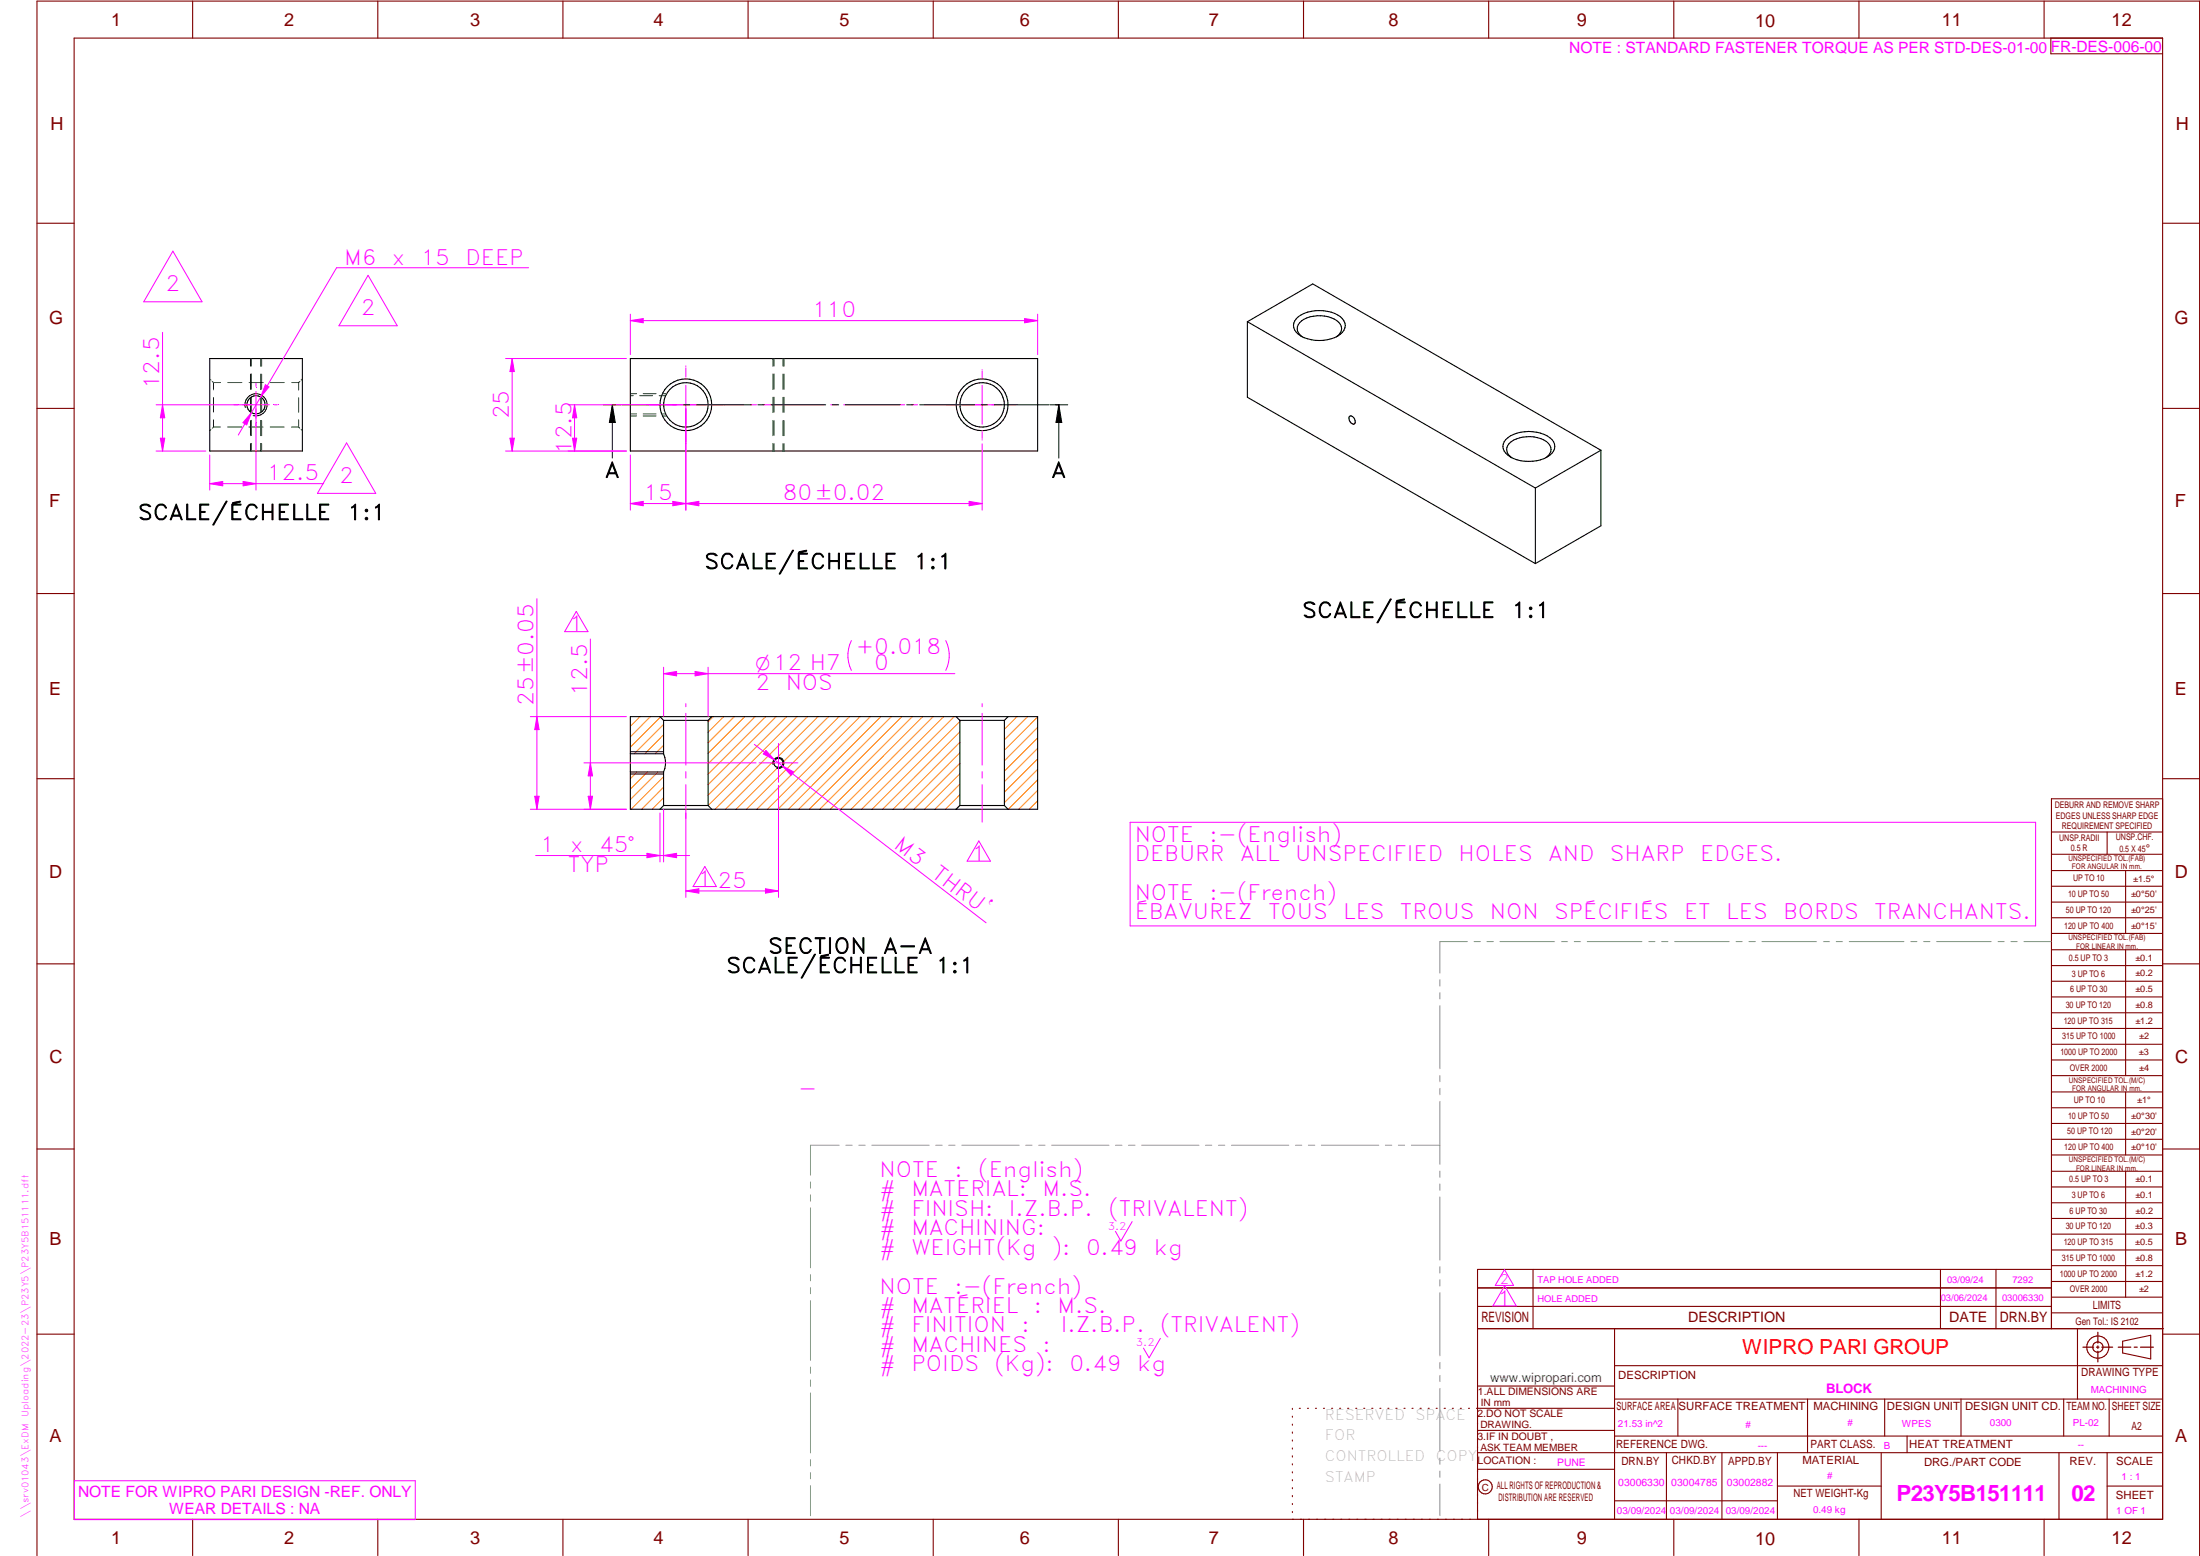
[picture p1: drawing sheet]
<svg xmlns="http://www.w3.org/2000/svg" width="594mm" height="420mm" viewBox="0 0 594 420" stroke-linecap="round" stroke-linejoin="round" font-family="sans-serif">
<g fill="none" stroke="#800000" stroke-width=".3">
<path d="M20 10.3h564v400h-564zM52 .3v10M102 .3v10M152 .3v10M202 .3v10M252 .3v10M302 .3v10M352 .3v10M402 .3v10M452 .3v10M502 .3v10M552 .3v10"/>
<path d="M553.8 10.3v4.2h30.2M10 60.3h10M584 60.3h10M10 110.3h10M584 110.3h10M10 160.3h10M584 160.3h10M10 210.3h10M584 215.7h-30v143.1M584 210.3h10M554 224.7h30M554 230.7h30"/>
<path d="M554 235.1h30M554 239.3h30M569 224.7v6M574 235.1v17M554 243.6h30M554 247.8h30M554 252.1h30M554 256.5h30M574 256.5v33.9M10 260.3h10M554 260.7h30M554 265h30"/>
<path d="M554 269.2h30M554 273.5h30M554 277.7h30M584 260.3h10M554 282h30M554 286.2h30M554 290.4h30M554 294.9h30M554 299.1h30M574 294.9v17M10 310.3h10M554 303.4h30"/>
<path d="M554 307.6h30M554 311.9h30M554 316.3h30M574 316.3v34M584 310.3h10M554 320.5h30M554 324.8h30M554 329h30M554 333.2h30M554 337.5h30M399 358.8h185.2M399 352.8h155"/>
<path d="M399 347.8h155M414 342.8v16M436 358.8v51.5M524 342.8v16M539 342.8v16M554 341.8h30M554 346h30M554 350.3h30M554 354.5h30M554 342.8h-155v67.5M561 358.8v19M10 360.3h10"/>
<path d="M399 374.3h37M436 377.8h148M453.1 377.8v10M488.1 377.8v14.5M508.9 377.8v10M529.5 377.8v10M557.3 377.8v10M569.5 377.8v10M573.2 362.2l7.6-1.6v6.3l-7.6-1.6zM584 368.8h-148M584 360.3h10M349 380.3v.3"/>
<path d="M349 382.4v.3M349 384.6v.3M349 386.7v.3M349 388.8v.3M349 391v.3M349 393.1v.3M349 395.3v.3M349 397.4v.3M349 399.5v.3M350.9 380.3h.2M353.1 380.3h.2M355.2 380.3h.3"/>
<path d="M357.4 380.3h.3M359.6 380.3h.3M361.7 380.3h.3M363.9 380.3h.3M366.1 380.3h.3M368.3 380.3h.2M370.4 380.3h.3M372.6 380.3h.3M374.8 380.3h.3M376.9 380.3h.4M379.1 380.3h.3M381.3 380.3h.3"/>
<path d="M383.4 380.3h.4M385.6 380.3h.3M387.8 380.3h.3M390 380.3h.3M392.2 380.3h.3M394.3 380.3h.3M396.5 380.3h.3M398.7 380.3h37.3M399 396.7h37M399 392.3h185M399 386.2h37M436 387.8h148"/>
<path d="M450 392.3v18M465 392.3v18M480 392.3v18M508 392.3v18M515 387.8v4.5M556 392.3v18M569 392.3v18M52 410.3v9.7M102 410.3v9.7M152 410.3v9.7M202 410.3v9.7M252 410.3v9.7"/>
<path d="M302 410.3v9.7M349 401.7v.3M349 403.8v.4M349 406v.3M349 408.1v.3M352 410.3v9.7M402 410.3v9.7M436 405.3h44M452 410.3v9.7M480 401.3h28M502 410.3v9.7M552 410.3v9.7"/>
<path d="M569 401.3h15M10 420v-419.7h584v419.7"/>
<circle cx="566.5" cy="363.7" r="1.39"/>
<circle cx="566.5" cy="363.8" r="3"/>
<circle cx="401.1" cy="401.5" r="1.9"/>
</g>
<g fill="none" stroke="#f0f" stroke-width=".27">
<path d="M185.2 98.8v.2M185.2 99.3v2.5M265.2 99.8v.1M174.7 109.3h.2M175.2 109.3h2.6M178.1 109.3h.1M180 109.3h10.5M185.2 104.1v10.5M185.2 102.2v.1M185.2 116.3v.1M185.2 116.8v2.5M185.2 119.6v.2"/>
<path d="M192.2 109.3h.1M192.7 109.3h2.5M195.5 109.3h.2M260 109.3h10.5M265.2 100.2v1.8M265.2 102.2v.1M265.2 104.1v10.5M272.2 109.3h.1M272.5 109.3h1.8M274.6 109.3h.1M305.2 222h244.5v28h-244.5zM305.7 329.9l-3 5.2-1.5-2.6"/>
<path d="M313.3 361.4l-3 5.2-1.5-2.6M20.1 399.8h92v10.5h-92z"/>
</g>
<g fill="none" stroke="#949494" stroke-width=".27">
<path d="M396.2 254.3h-7.4v8.5M398.1 254.3h1.6M401.5 254.3h1.8M405 254.3h14.8M421.6 254.3h1.7M425.1 254.3h1.7M428.6 254.3h14.8M445.2 254.3h1.7M448.7 254.3h1.7M452.2 254.3h14.8M468.8 254.3h1.7M472.3 254.3h1.7"/>
<path d="M475.8 254.3h14.8M492.4 254.3h1.7M495.8 254.3h1.8M499.4 254.3h14.7M516 254.3h1.6M519.4 254.3h1.8M522.9 254.3h14.8M539.5 254.3h1.7M543 254.3h1.7M546.5 254.3h7.4M388.8 264.5v1.8M388.8 268.1v1.6"/>
<path d="M388.8 271.6v17M388.8 290.4v1.7M388.8 293.9v1.7M388.8 297.4v17M218.9 319.2v1.6M226.6 309.2h-7.7v8.1M228.4 309.2h1.7M231.9 309.2h1.7M235.4 309.2h15.5M252.7 309.2h1.7M256.2 309.2h1.7M259.7 309.2h15.5"/>
<path d="M277 309.2h1.7M280.5 309.2h1.7M284 309.2h15.5M301.2 309.2h1.8M304.8 309.2h1.7M308.3 309.2h15.5M325.5 309.2h1.7M329.1 309.2h1.6M332.6 309.2h15.4M349.8 309.2h1.7M353.3 309.2h1.7M356.8 309.2h15.5"/>
<path d="M374.1 309.2h1.7M377.6 309.2h1.7M381.1 309.2h7.7M388.8 316.2v1.7M388.8 319.7v1.7M218.9 322.6v1.8M218.9 326.1v16.2M388.8 323.2v17.1M218.9 344.1v1.8M218.9 347.6v1.7M218.9 351.2v16.1M388.8 342.1v1.6"/>
<path d="M388.8 345.6v1.7M388.8 349v17.1M218.9 369.1v1.7M218.9 372.6v1.8M218.9 376.1v16.2M388.8 367.9v1.7M388.8 371.4v1.7M388.8 374.9v17M218.9 394.1v1.8M218.9 397.6v1.7M388.8 393.7v1.7M388.8 397.2v1.7"/>
<path d="M218.9 401.2v8.1M388.8 400.7v8.6"/>
</g>
<path d="M566.5 359.7v3M562.5 363.8h2.9M566.1 363.8h.7M566.5 363.4v.7M566.5 364.9v2.8M567.6 363.8h2.9M572 363.8h3.4M576.3 363.8h.8M578 363.8h3.5" fill="none" stroke="#800000" stroke-width=".34"/>
<g fill="none" stroke="#000" stroke-width=".3">
<path d="M170.2 96.8h110v25h-110z"/>
<circle cx="185.2" cy="109.3" r="7"/>
<circle cx="185.2" cy="109.3" r="6"/>
<circle cx="265.2" cy="109.3" r="7"/>
<circle cx="265.2" cy="109.3" r="6"/>
</g>
<g fill="none" stroke="#008000" stroke-width=".27">
<path d="M208.7 96.8v2.1M209 96.8v2M211.4 96.8v2.1M211.7 96.8v2.1M170.2 111.8h1.7M170.2 106.8h.8M170.2 106.3h1.7M170.2 112.3h1.7M172.8 106.8h3.4M173.7 111.8h3.5M173.7 106.3h3.5M173.7 112.3h3.5"/>
<path d="M178 106.8h1.7M178.9 111.8h.8M178.9 106.3h1.1M178.9 112.3h1.1M208.7 101v4.2M208.7 107.3v4.1M208.7 113.5v4.1M208.7 119.8v2M209 101v4.1M209 107.2v4.1M209 113.5v4.1M209 119.7v2.1"/>
<path d="M211.4 101v4.2M211.4 107.3v4.1M211.4 113.5v4.1M211.4 119.8v2M211.7 101v4.2M211.7 107.3v4.1M211.7 113.5v4.1M211.7 119.8v2"/>
</g>
<g fill="none" stroke="#f0f" stroke-width=".27">
<path d="M181.7 109.3h.8M184.3 109.3h16.5M185.2 110.4v27.4M202.6 109.3h1.7M206.1 109.3h16.4M224.3 109.3h1.8M227.8 109.3h16.5M246.1 109.3h1.7M249.6 109.3h16.4M265.2 116.3v.1M265.2 116.7v1.7M265.2 118.7v.1"/>
<path d="M267.8 109.3h.9M170.2 136l3.5-.6v1.2zM170.2 122.9v14.9M185.2 190v.8M185.2 192.6v14M265.2 190v.8M265.2 192.6v14M185.2 208.4v1.7M185.2 211.9v9.1M205 206h10.5M210.2 200.7v10.5M265.2 208.4v1.7"/>
<path d="M265.2 211.9v10.1"/>
</g>
<g fill="none" stroke="#000" stroke-width=".3">
<path d="M336.8 86.9v20.4l77.8 44.9M336.8 86.9l17.7-10.2 77.8 44.9M336.8 86.9l77.8 44.9M350.6 85.5a10.6 10.6 0 0 1 11.3 0 2.75 2.75 0 0 1 0 4.8 10.1 10.1 0 0 1-11.9-.6 2.74 2.74 0 0 1 .6-4.2zM351.7 91a2.57 2.57 0 0 1-1.4-2.5 2.57 2.57 0 0 1 1.8-2.3 8.9 8.9 0 0 1 9.4 .8 2.38 2.38 0 0 1-.7 4M364.4 112.4a1.25 1.25 0 0 1 1.6 1.6l-.3 .5a1.46 1.46 0 0 1-1.3-2.1zM406.6 118.7a10 10 0 0 1 10.4-1.4 3.6 3.6 0 0 1 2.8 3.9 6.5 6.5 0 0 1-5.9 3.3 8.4 8.4 0 0 1-7.7-2.7 2.55 2.55 0 0 1 .4-3.1zM408.3 123.6a2.56 2.56 0 0 1-1.4-2.5 2.56 2.56 0 0 1 1.8-2.2 8.8 8.8 0 0 1 9.4 .8 2.38 2.38 0 0 1-.7 3.9M414.6 131.8v20.4M432.3 121.6l-17.7 10.2M432.3 121.6v20.4l-17.7 10.2M170.2 193.5h110v25h-110z"/>
<path d="M178.2 193.5l1 1M179.2 194.5h12M179.2 194.5v9M191.2 194.5v23M192.2 193.5l-1 1M258.2 193.5l1 1M259.2 194.5h12M259.2 194.5v23M271.2 194.5v23M272.2 193.5l-1 1M170.2 203.5h9M170.2 208.4h9"/>
<path d="M179.2 217.5h12M179.2 203.5a6 6 0 0 1 0 4.9M179.2 217.5l-1 1M179.2 208.4v9.1M191.2 217.5l1 1M259.2 217.5h12M259.2 217.5l-1 1M271.2 217.5l1 1"/>
<circle cx="210.2" cy="206" r="1.23"/>
</g>
<g fill="none" stroke="#000" stroke-width=".27">
<path d="M162.9 109.3h4.9M165.3 109.3l.9 4.8h-1.7zM165.3 109.3v14.4M168 109.3h14.8M184.6 109.3h1.7M188.1 109.3h14.8M204.7 109.3h1.7M208.2 109.3h14.8M224.8 109.3h1.7M228.3 109.3h14.8M244.8 109.3h1.8M248.4 109.3h14.8"/>
<path d="M265 109.3h1.7M268.5 109.3h14.7M283.5 109.3h4.8M285.9 109.3l.8 4.8h-1.5zM285.9 109.3v14.4M170.2 203h9M170.2 209h9M208.7 206.4a1.52 1.52 0 0 1 1.4-1.9 1.52 1.52 0 0 1 1.6 1.6 1.52 1.52 0 0 1-1.9 1.4"/>
</g>
<path d="M165.3 109.3l.9 4.8h-1.7zM285.9 109.3l.8 4.8h-1.5z" fill="#000"/>
<g fill="none" stroke="#ff8000" stroke-width=".27">
<path d="M172.8 193.5l-2.6 2.6M175.6 193.5l-5.4 5.5M178.3 193.6l-8.1 8.2M179.2 195.6l-7.9 7.9M179.2 198.4l-5.1 5.1M192.6 193.5l-1.4 1.4M195.4 193.5l-4.2 4.2M198.3 193.5l-7.1 7.1M201.1 193.5l-9.9 9.9M203.9 193.5l-12.7 12.7M206.7 193.5l-15.5 15.5M209.6 193.5l-18.4 18.4"/>
<path d="M212.4 193.5l-21.2 21.2M215.3 193.5l-24.1 24M218.1 193.5l-25 25M220.9 193.5l-25 25M223.7 193.5l-12.3 12.3M226.6 193.5l-25.1 25M229.4 193.5l-25 25M232.2 193.5l-25 25M235 193.5l-24.9 25M237.9 193.5l-25 25M240.7 193.5l-25 25M243.5 193.5l-25 25"/>
<path d="M246.4 193.5l-25 25M249.2 193.5l-25 25M252 193.5l-25 25M254.8 193.5l-25 25M257.7 193.5l-25 25M259.2 197.6l-20.9 20.9M259.2 194.8l-23.7 23.7M274.7 193.5l-3.5 3.4M277.5 193.5l-6.3 6.3M280.2 193.6l-9 9M280.2 196.4l-9 9M280.2 199.3l-9 8.9"/>
<path d="M172 208.4l-1.8 1.9M174.8 208.4l-4.6 4.7M177.7 208.4l-7.5 7.5M179.2 215.4l-3.1 3.1M179.2 209.8l-8.8 8.7M179.2 212.6l-5.9 5.9M179.2 201.3l-2.3 2.2M210.1 207.2l-11.4 11.3M259.2 217.4l-1.1 1.1M259.2 214.6l-3.9 3.9M259.2 211.8l-6.7 6.7M259.2 209l-9.6 9.5"/>
<path d="M259.2 206.1l-12.4 12.4M259.2 203.3l-15.2 15.2M259.2 200.4l-18 18.1M280.2 216.2l-2.3 2.3M280.2 213.4l-5.1 5.1M280.2 202.1l-9 9M280.2 204.9l-9 9M280.2 207.7l-9 9M280.2 210.6l-7.9 7.9"/>
</g>
<path d="M170.2 136l3.5-.6v1.2z" fill="#f0f"/>
<path d="M181.7 135.4l3.5 .6-3.5 .6z" fill="none" stroke="#f0f" stroke-width=".27"/>
<path d="M181.7 135.4l3.5 .6-3.5 .6z" fill="#f0f"/>
<path d="M185.2 110.4v27.4M265.2 119.8v18M170.2 136h15M185.2 136l3.5-.6v1.2z" fill="none" stroke="#f0f" stroke-width=".27"/>
<path d="M185.2 136l3.5-.6v1.2z" fill="#f0f"/>
<path d="M261.7 135.4l3.5 .6-3.5 .6z" fill="none" stroke="#f0f" stroke-width=".27"/>
<path d="M261.7 135.4l3.5 .6-3.5 .6z" fill="#f0f"/>
<path d="M153.4 109.3h30.7M154.6 118.3h1.1l-.6 3.5zM153.4 121.8h15.8M185.2 136h80" fill="none" stroke="#f0f" stroke-width=".27"/>
<path d="M154.6 118.3h1.1l-.6 3.5z" fill="#f0f"/>
<path d="M155.1 109.3l.6 3.5h-1.1z" fill="none" stroke="#f0f" stroke-width=".27"/>
<path d="M155.1 109.3l.6 3.5h-1.1z" fill="#f0f"/>
<path d="M136.5 96.8h32.7M137.7 118.3h1.2l-.6 3.5zM155.1 109.3v12.5M136.5 121.8h32.7" fill="none" stroke="#f0f" stroke-width=".27"/>
<path d="M137.7 118.3h1.2l-.6 3.5z" fill="#f0f"/>
<path d="M138.3 96.8l.6 3.5h-1.2z" fill="none" stroke="#f0f" stroke-width=".27"/>
<path d="M138.3 96.8l.6 3.5h-1.2z" fill="#f0f"/>
<path d="M138.3 96.8v25M143.2 193.5h26M143.2 218.5h26M144.4 215h1.2l-.6 3.5z" fill="none" stroke="#f0f" stroke-width=".27"/>
<path d="M144.4 215h1.2l-.6 3.5z" fill="#f0f"/>
<path d="M145 193.5l.6 3.5h-1.2z" fill="none" stroke="#f0f" stroke-width=".27"/>
<path d="M145 193.5l.6 3.5h-1.2z" fill="#f0f"/>
<path d="M145 161.7v56.8M229.9 173a9 9 0 0 0 0 8M255.4 173a9 9 0 0 1 0 8M179.2 180.2v13.3M179.2 181.9l3.5-.6v1.2zM191.2 180.2v13.3" fill="none" stroke="#f0f" stroke-width=".27"/>
<path d="M179.2 181.9l3.5-.6v1.2z" fill="#f0f"/>
<path d="M187.7 181.3l3.5 .6-3.5 .6z" fill="none" stroke="#f0f" stroke-width=".27"/>
<path d="M187.7 181.3l3.5 .6-3.5 .6z" fill="#f0f"/>
<path d="M179.2 181.9h78.6M178.2 219.5v13.2M179.2 218.6v14.1M179.2 231l3.5-.6v1.2z" fill="none" stroke="#f0f" stroke-width=".27"/>
<path d="M179.2 231l3.5-.6v1.2z" fill="#f0f"/>
<path d="M174.7 230.4l3.5 .6-3.5 .6z" fill="none" stroke="#f0f" stroke-width=".27"/>
<path d="M174.7 230.4l3.5 .6-3.5 .6z" fill="#f0f"/>
<path d="M170.2 86.6l3.5-.6v1.2zM170.2 84.8v11M280.2 84.8v11M144.6 231h41.6" fill="none" stroke="#f0f" stroke-width=".27"/>
<path d="M170.2 86.6l3.5-.6v1.2z" fill="#f0f"/>
<path d="M276.7 86l3.5 .6-3.5 .6z" fill="none" stroke="#f0f" stroke-width=".27"/>
<path d="M276.7 86l3.5 .6-3.5 .6z" fill="#f0f"/>
<path d="M170.2 86.6h110M157.7 218.5h11.5M157.7 206h46.5M158.8 215h1.2l-.6 3.5z" fill="none" stroke="#f0f" stroke-width=".27"/>
<path d="M158.8 215h1.2l-.6 3.5z" fill="#f0f"/>
<path d="M159.4 206l.6 3.5h-1.2z" fill="none" stroke="#f0f" stroke-width=".27"/>
<path d="M159.4 206l.6 3.5h-1.2z" fill="#f0f"/>
<path d="M159.4 172.6v45.9M185.2 219.5v22.8M210.2 212v30.3M185.2 240.6l3.5-.6v1.2z" fill="none" stroke="#f0f" stroke-width=".27"/>
<path d="M185.2 240.6l3.5-.6v1.2z" fill="#f0f"/>
<path d="M206.7 240l3.5 .6-3.5 .6z" fill="none" stroke="#f0f" stroke-width=".27"/>
<path d="M206.7 240l3.5 .6-3.5 .6z" fill="#f0f"/>
<path d="M203.7 201l62.6 48.2M206.8 202.6l2.4 2.7-3.1-1.7zM185.2 240.6h25" fill="none" stroke="#f0f" stroke-width=".27"/>
<path d="M206.8 202.6l2.4 2.7-3.1-1.7z" fill="#f0f"/>
<path d="M211.2 206.8l3.1 1.6-.7 .9z" fill="none" stroke="#f0f" stroke-width=".27"/>
<path d="M211.2 206.8l3.1 1.6-.7 .9z" fill="#f0f"/>
<path d="M65.5 109.3h7.2M69.1 105.7v7.2M155.6 165.1l3.2 5.5h-6.3zM190.3 234l3.2 5.4h-6.4zM264.3 227.1l3.2 5.4h-6.4zM406.3 347.2l3.1 5.4h-6.3z" fill="none" stroke="#f0f" stroke-width=".27"/>
<g fill="none" stroke="#000" stroke-width=".3">
<path d="M56.6 96.8h25.1v25h-25.1z"/>
<circle cx="69.1" cy="109.3" r="2.45"/>
</g>
<g fill="none" stroke="#008000" stroke-width=".27">
<path d="M67.6 96.8v2.1M67.9 96.8v2M70.4 96.8v2.1M70.6 96.8v2.1M56.6 102.3l.4 .4M56.9 116l-.3 .3M57.3 103l.4 .3M57.7 103.3v2M57.7 107.3v4M57.7 113.3v2M57.7 115.3h1.8M57.7 115.3l-.4 .4"/>
<path d="M57.7 103.3h1.9M61.5 115.3h3.8M61.5 103.3h3.8M67.2 115.3h3.8M67.3 103.3h3.8M67.6 101v4.2M67.6 107.3v4.1M67.6 113.5v4.1M67.6 119.8v2M67.9 101v4.1M67.9 107.2v4.1M67.9 113.5v4.1"/>
<path d="M67.9 119.7v2.1M70.4 101v4.2M70.4 107.3v4.1M70.4 113.5v4.1M70.4 119.8v2M70.6 101v4.2M70.6 107.3v4.1M70.6 113.5v4.1M70.6 119.8v2M73 115.3h3.7M73 103.3h3.8M78.7 115.3h1.9"/>
<path d="M78.8 103.3h1.8M80.6 103.3v2M80.6 107.4v3.9M80.6 113.4v1.9M80.6 115.3l.3 .3M81 103l-.4 .3M81.3 116l.4 .3M81.7 102.3l-.4 .3"/>
</g>
<path d="M66.2 110.1a3 3 0 0 1 2.7-3.8 3 3 0 0 1 3.2 3.3 3 3 0 0 1-3.7 2.6" fill="none" stroke="#000" stroke-width=".27"/>
<path d="M74.1 109.3h.8" fill="none" stroke="#f0f" stroke-width=".27"/>
<path d="M69.1 103.3v.1M69.1 103.5v.9" fill="none" stroke="#f0f" stroke-width=".27"/>
<path d="M63.2 109.3h.1M63.4 109.3h.8" fill="none" stroke="#f0f" stroke-width=".27"/>
<path d="M69.1 114.3v.8" fill="none" stroke="#f0f" stroke-width=".27"/>
<path d="M142.7 72.3h-51.8l-26.6 45.2M67.9 111.4l-1.3 3.3-1-.6z" fill="none" stroke="#f0f" stroke-width=".27"/>
<path d="M67.9 111.4l-1.3 3.3-1-.6z" fill="#f0f"/>
<path d="M71.7 103.9l.9 .6-2.2 2.7z" fill="none" stroke="#f0f" stroke-width=".27"/>
<path d="M71.7 103.9l.9 .6-2.2 2.7z" fill="#f0f"/>
<path d="M42.2 109.3h25.9M43.9 109.3l.6 3.5h-1.2zM42.2 121.8h13.4" fill="none" stroke="#f0f" stroke-width=".27"/>
<path d="M43.9 109.3l.6 3.5h-1.2z" fill="#f0f"/>
<path d="M43.3 118.3h1.2l-.6 3.5z" fill="none" stroke="#f0f" stroke-width=".27"/>
<path d="M43.3 118.3h1.2l-.6 3.5z" fill="#f0f"/>
<path d="M43.9 89.7v32.1M69.1 110.4v21.9M56.6 122.9v9.4M56.6 130.6l3.5-.6v1.2z" fill="none" stroke="#f0f" stroke-width=".27"/>
<path d="M56.6 130.6l3.5-.6v1.2z" fill="#f0f"/>
<path d="M65.7 130l3.4 .6-3.4 .6z" fill="none" stroke="#f0f" stroke-width=".27"/>
<path d="M65.7 130l3.4 .6-3.4 .6z" fill="#f0f"/>
<path d="M46.7 67.8l7.9 13.7h-15.8zM99.4 74.3l7.9 13.7h-15.8zM93.6 119.6l7.9 13.6h-15.8zM56.6 130.6h30.8M406.3 342.8l2.4 4.3h-4.9z" fill="none" stroke="#f0f" stroke-width=".27"/>
<g font-size="6" fill="#f0f">
<text x="512.1" y="405.2">P23Y5B151111</text>
<text x="559.4" y="405.2">02</text>
</g>
<g font-size="5.7" fill="#f0f">
<text x="93" y="71.5">M6</text>
<text x="105.8" y="71.5">x</text>
<text x="113.6" y="71.5">15</text>
<text x="125.7" y="71.5">DEEP</text>
<text x="44.7" y="78.7">2</text>
<text x="97.4" y="85.2">2</text>
<text x="219.3" y="85.7">110</text>
<text x="43" y="105.1" transform="rotate(-90 43 105.1)">12.5</text>
<text x="137.4" y="113.2" transform="rotate(-90 137.4 113.2)">25</text>
<text x="154.3" y="122.6" transform="rotate(-90 154.3 122.6)">12.5</text>
<text x="72.1" y="129.7">12.5</text>
<text x="91.6" y="130.4">2</text>
<text x="173.8" y="135.1">15</text>
<text x="211.4" y="135.1">80±0.02</text>
<text x="153.7" y="170.5">1</text>
<text x="231.1" y="176.5">+0.018</text>
<text x="236.1" y="181">0</text>
<text x="144.1" y="190.6" transform="rotate(-90 144.1 190.6)">25±0.05</text>
<text x="158.5" y="187.9" transform="rotate(-90 158.5 187.9)">12.5</text>
<text x="204" y="186.3">2</text>
<text x="212.2" y="186.3">NOS</text>
<text x="306.4" y="227.3">NOTE</text>
<text x="326.6" y="227.3">:-(English)</text>
<text x="145.9" y="230.1">1</text>
<text x="154" y="230.1">x</text>
<text x="161.8" y="230.1">45°</text>
<text x="241.1" y="228.7" transform="rotate(37 241.1 228.7)">M3</text>
<text x="262.3" y="232.5">1</text>
<text x="306.4" y="232.5">DEBURR</text>
<text x="334.8" y="232.5">ALL</text>
<text x="349.7" y="232.5">UNSPECIFIED</text>
<text x="393.9" y="232.5">HOLES</text>
<text x="418" y="232.5">AND</text>
<text x="434.7" y="232.5">SHARP</text>
<text x="459.1" y="232.5">EDGES.</text>
<text x="153.3" y="235.4">TYP</text>
<text x="188.3" y="239.4">1</text>
<text x="193.8" y="239.7">25</text>
<text x="251.3" y="236.5" transform="rotate(37 251.3 236.5)">THRU`</text>
<text x="306.4" y="243">NOTE</text>
<text x="326.6" y="243">:-(French)</text>
<text x="306.4" y="248.3">ÉBAVUREZ</text>
<text x="342.4" y="248.3">TOUS</text>
<text x="362.7" y="248.3">LES</text>
<text x="378" y="248.3">TROUS</text>
<text x="402.3" y="248.3">NON</text>
<text x="419.7" y="248.3">SPÉCIFIÉS</text>
<text x="454.8" y="248.3">ET</text>
<text x="466.1" y="248.3">LES</text>
<text x="481.5" y="248.3">BORDS</text>
<text x="506.1" y="248.3">TRANCHANTS.</text>
<text x="215.6" y="296">-</text>
<text x="237.5" y="317.8">NOTE</text>
<text x="257.7" y="317.8">:</text>
<text x="264.1" y="317.8">(English)</text>
<text x="237.5" y="323">#</text>
<text x="246.1" y="323">MATERIAL:</text>
<text x="281.5" y="323">M.S.</text>
<text x="237.5" y="328.3">#</text>
<text x="246.1" y="328.3">FINISH:</text>
<text x="272.4" y="328.3">I.Z.B.P.</text>
<text x="299.3" y="328.3">(TRIVALENT)</text>
<text x="237.5" y="333.5">#</text>
<text x="246.1" y="333.5">MACHINING:</text>
<text x="237.5" y="338.8">#</text>
<text x="246.1" y="338.8">WEIGHT(Kg</text>
<text x="284" y="338.8">):</text>
<text x="293.3" y="338.8">0.49</text>
<text x="311.6" y="338.8">kg</text>
<text x="237.5" y="349.3">NOTE</text>
<text x="257.7" y="349.3">:-(French)</text>
<text x="404.3" y="352.6">1</text>
<text x="237.5" y="354.5">#</text>
<text x="237.5" y="359.8">#</text>
<text x="246.1" y="359.8">FINITION</text>
<text x="246.1" y="354.5">MATÉRIEL</text>
<text x="275.8" y="359.8">:</text>
<text x="279.2" y="354.5">:</text>
<text x="285.6" y="354.5">M.S.</text>
<text x="286.4" y="359.8">I.Z.B.P.</text>
<text x="313.3" y="359.8">(TRIVALENT)</text>
<text x="237.5" y="365">#</text>
<text x="246.1" y="365">MACHINES</text>
<text x="281.5" y="365">:</text>
<text x="237.5" y="370.3">#</text>
<text x="246.1" y="370.3">POIDS</text>
<text x="268.5" y="370.3">(Kg):</text>
<text x="288.8" y="370.3">0.49</text>
<text x="307.1" y="370.3">kg</text>
</g>
<g font-size="5.7">
<text x="163.3" y="128.9">A</text>
<text x="283.9" y="128.9">A</text>
<text x="37.2" y="140.4">SCALE/ÉCHELLE</text>
<text x="93.8" y="140.4">1:1</text>
<text x="190.2" y="153.6">SCALE/ÉCHELLE</text>
<text x="246.7" y="153.6">1:1</text>
<text x="351.6" y="166.8">SCALE/ÉCHELLE</text>
<text x="408.1" y="166.8">1:1</text>
<text x="207.4" y="257.5">SECTION</text>
<text x="238.4" y="257.5">A-A</text>
<text x="196.1" y="262.7">SCALE/ÉCHELLE</text>
<text x="252.7" y="262.7">1:1</text>
</g>
<text font-size="5.6" fill="#f00" x="470.5" y="365.5">WIPRO PARI GROUP</text>
<text font-size="5.4" fill="#f0f" x="204" y="181">O12 H7</text>
<g font-size="4.9" fill="#800000">
<text x="30" y="6.9">1</text>
<text x="76.7" y="6.9">2</text>
<text x="127" y="6.9">3</text>
<text x="176.5" y="6.9">4</text>
<text x="226.7" y="6.9">5</text>
<text x="275.4" y="6.9">6</text>
<text x="326.4" y="6.9">7</text>
<text x="375" y="6.9">8</text>
<text x="425.8" y="6.9">9</text>
<text x="473.9" y="7.3">10</text>
<text x="524.3" y="6.9">11</text>
<text x="570.2" y="6.9">12</text>
<text x="13.6" y="35.1">H</text>
<text x="587.6" y="35.1">H</text>
<text x="13.2" y="87.5">G</text>
<text x="587.2" y="87.5">G</text>
<text x="13.2" y="137">F</text>
<text x="587.2" y="137">F</text>
<text x="13.2" y="187.6">E</text>
<text x="587.2" y="187.6">E</text>
<text x="13.2" y="237">D</text>
<text x="587.2" y="237">D</text>
<text x="13.4" y="287.1">C</text>
<text x="587.4" y="287.1">C</text>
<text x="13.4" y="336.2">B</text>
<text x="587.4" y="336.2">B</text>
<text x="13.4" y="389.3">A</text>
<text x="587.4" y="389.3">A</text>
<text x="30" y="416.9">1</text>
<text x="76.7" y="416.9">2</text>
<text x="127" y="416.9">3</text>
<text x="176.5" y="416.9">4</text>
<text x="226.7" y="416.9">5</text>
<text x="275.4" y="416.9">6</text>
<text x="326.4" y="416.9">7</text>
<text x="375" y="416.9">8</text>
<text x="425.8" y="416.9">9</text>
<text x="473.9" y="417.3">10</text>
<text x="524.3" y="416.9">11</text>
<text x="570.2" y="416.9">12</text>
</g>
<g font-size="4.2" fill="#f0f">
<text x="423.7" y="14.3">NOTE : STANDARD FASTENER TORQUE AS PER STD-DES-01-00</text>
<text x="553.8" y="14">FR-DES-006-00</text>
<text x="21.1" y="404.3">NOTE FOR WIPRO PARI DESIGN -REF. ONLY</text>
<text x="45.7" y="408.8">WEAR DETAILS : NA</text>
</g>
<g font-size="3.9" fill="#800000">
<text x="400" y="357.1">REVISION</text>
<text x="455.9" y="357.1">DESCRIPTION</text>
<text x="526.4" y="357.1">DATE</text>
<text x="540" y="357.1">DRN.BY</text>
</g>
<g font-size="3.9" fill="#c0c0c0">
<text x="357.8" y="383.3">RESERVED</text>
<text x="382.3" y="383.3">SPACE</text>
<text x="357.8" y="388.9">FOR</text>
<text x="357.8" y="394.5">CONTROLLED</text>
<text x="387.8" y="394.5">COPY</text>
<text x="357.8" y="400">STAMP</text>
</g>
<g font-size="3.6" fill="#f0f">
<text x="405" y="346.8">2</text>
<text x="493.1" y="376.1">BLOCK</text>
</g>
<text font-size="3.5" fill="#00f" x="402.4" y="373.3">www.wipropari.com</text>
<g font-size="3.1" fill="#800000">
<text x="565.1" y="353.5">LIMITS</text>
<text x="562" y="371.7">DRAWING TYPE</text>
<text x="437" y="372.3">DESCRIPTION</text>
<text x="436.5" y="380.8">SURFACE AREA</text>
<text x="453.3" y="380.8">SURFACE TREATMENT</text>
<text x="489.7" y="380.8">MACHINING</text>
<text x="509.5" y="380.8">DESIGN UNIT</text>
<text x="530.6" y="380.8">DESIGN UNIT CD.</text>
<text x="558" y="380.6">TEAM NO.</text>
<text x="570.3" y="380.7">SHEET SIZE</text>
<text x="575.6" y="386.1">A2</text>
<text x="436.4" y="391.1">REFERENCE DWG.</text>
<text x="437.8" y="395.5">DRN.BY</text>
<text x="451.4" y="395.4">CHKD.BY</text>
<text x="466.6" y="395.5">APPD.BY</text>
<text x="486.7" y="395.4">MATERIAL</text>
<text x="488.9" y="390.9">PART CLASS.</text>
<text x="515.6" y="390.9">HEAT TREATMENT</text>
<text x="519.6" y="395.9">DRG./PART CODE</text>
<text x="558.9" y="395.5">REV.</text>
<text x="571.4" y="395.6">SCALE</text>
<text x="484.3" y="404.2">NET WEIGHT-Kg</text>
<text x="571.4" y="404.7">SHEET</text>
</g>
<text font-size="3" fill="#800000" x="579.5" y="230.1">°</text>
<g font-size="2.8" fill="#f0f">
<text x="299.1" y="332.1">3.2</text>
<text x="306.7" y="363.6">3.2</text>
<text x="420.5" y="396">PUNE</text>
<text x="437" y="401.2">03006330</text>
<text x="451.3" y="401.2">03004785</text>
<text x="466.3" y="401.2">03002882</text>
</g>
<g font-size="2.8" fill="#800000">
<text x="560.4" y="357.7">Gen Tol.: IS 2102</text>
<text x="399.1" y="376.6">1.ALL DIMENSIONS ARE</text>
<text x="399" y="382.7">2.DO NOT SCALE</text>
<text x="399" y="388.7">3.IF IN DOUBT ,</text>
<text x="399" y="395.4">LOCATION :</text>
<text x="404.2" y="402">ALL RIGHTS OF REPRODUCTION &amp;</text>
<text x="404.7" y="405.4">DISTRIBUTION ARE RESERVED</text>
</g>
<g font-size="2.7" fill="#f0f">
<text x="564.6" y="376.2">MACHINING</text>
<text x="436.9" y="385.4">21.53 in^2</text>
<text x="471.4" y="385.5">#</text>
<text x="498.9" y="385">#</text>
<text x="513.6" y="385.3">WPES</text>
<text x="537.3" y="385.1">0300</text>
<text x="559.7" y="385.1">PL-02</text>
<text x="474.6" y="391.2">---</text>
<text x="508.7" y="391.2">B</text>
<text x="561.1" y="391.1">--</text>
<text x="493.4" y="399.5">#</text>
<text x="572.8" y="399.7">1 : 1</text>
<text x="436.6" y="408.7">03/09/2024</text>
<text x="450.9" y="408.8">03/09/2024</text>
<text x="466" y="408.9">03/09/2024</text>
<text x="489.6" y="408.5">0.49 kg</text>
<text x="571.4" y="408.7">1 OF 1</text>
</g>
<g font-size="2.7" fill="#800000">
<text x="399.9" y="379.7">IN mm</text>
<text x="399.7" y="385.7">DRAWING.</text>
<text x="399.7" y="391.8">ASK TEAM MEMBER</text>
<text x="400.1" y="402.5">C</text>
</g>
<g font-size="2.5" fill="#800000">
<text x="554.9" y="218.3">DEBURR AND REMOVE SHARP</text>
<text x="555.2" y="221">EDGES UNLESS SHARP EDGE</text>
<text x="556.1" y="227.1">UNSP.RADII</text>
<text x="556.8" y="223.8">REQUIREMENT SPECIFIED</text>
<text x="571.4" y="226.9">UNSP.CHF.</text>
<text x="559.2" y="229.9">0.5 R</text>
<text x="572.3" y="230.1">0.5 X 45</text>
<text x="559.8" y="238">UP TO 10</text>
<text x="576.1" y="238.1">±1.5°</text>
<text x="558.5" y="242.2">10 UP TO 50</text>
<text x="575.5" y="242.3">±0°50'</text>
<text x="557.4" y="250.7">120 UP TO 400</text>
<text x="557.9" y="246.5">50 UP TO 120</text>
<text x="575.5" y="250.7">±0°15'</text>
<text x="575.5" y="246.5">±0°25'</text>
<text x="558.7" y="259.4">0.5 UP TO 3</text>
<text x="559.5" y="263.7">3 UP TO 6</text>
<text x="576.6" y="263.6">±0.2</text>
<text x="576.6" y="259.4">±0.1</text>
<text x="559" y="267.9">6 UP TO 30</text>
<text x="576.6" y="267.9">±0.5</text>
<text x="557.8" y="272.2">30 UP TO 120</text>
<text x="576.6" y="272.2">±0.8</text>
<text x="556.9" y="280.7">315 UP TO 1000</text>
<text x="557.3" y="276.4">120 UP TO 315</text>
<text x="576.6" y="276.4">±1.2</text>
<text x="577.7" y="280.7">±2</text>
<text x="556.4" y="284.9">1000 UP TO 2000</text>
<text x="577.6" y="284.9">±3</text>
<text x="558.9" y="289.2">OVER 2000</text>
<text x="577.7" y="289.3">±4</text>
<text x="560" y="297.9">UP TO 10</text>
<text x="577.1" y="297.9">±1°</text>
<text x="558.5" y="302.1">10 UP TO 50</text>
<text x="575.5" y="302.1">±0°30'</text>
<text x="557.4" y="310.6">120 UP TO 400</text>
<text x="558.2" y="306.3">50 UP TO 120</text>
<text x="575.5" y="310.6">±0°10'</text>
<text x="575.5" y="306.4">±0°20'</text>
<text x="558.8" y="319.2">0.5 UP TO 3</text>
<text x="559.4" y="323.4">3 UP TO 6</text>
<text x="576.6" y="319.2">±0.1</text>
<text x="576.6" y="323.5">±0.1</text>
<text x="558.9" y="327.7">6 UP TO 30</text>
<text x="576.7" y="327.7">±0.2</text>
<text x="557.8" y="332">30 UP TO 120</text>
<text x="576.6" y="332">±0.3</text>
<text x="556.8" y="340.5">315 UP TO 1000</text>
<text x="557.3" y="336.3">120 UP TO 315</text>
<text x="576.6" y="336.3">±0.5</text>
<text x="576.6" y="340.5">±0.8</text>
<text x="556.2" y="344.7">1000 UP TO 2000</text>
<text x="576.6" y="344.7">±1.2</text>
<text x="558.9" y="349">OVER 2000</text>
<text x="577.6" y="349">±2</text>
</g>
<g font-size="2.5" fill="#f0f">
<text x="415.2" y="346.4">TAP HOLE ADDED</text>
<text x="525.8" y="346.5">03/09/24</text>
<text x="543.4" y="346.4">7292</text>
<text x="415.2" y="351.5">HOLE ADDED</text>
<text x="524.1" y="351.3">03/06/2024</text>
<text x="540.6" y="351.4">03006330</text>
</g>
<g font-size="2.4" fill="#f0f">
<text x="7.7" y="382.7" transform="rotate(-90 7.7 382.7)">Uploading\2022-23\P23Y5\P23Y5B151111.dft</text>
<text x="7.7" y="409.8" transform="rotate(-90 7.7 409.8)">\\srv01043\ExDM</text>
</g>
<g font-size="2.1" fill="#800000">
<text x="558.5" y="232.4">UNSPECIFIED TOL.(FAB)</text>
<text x="559.5" y="234.7">FOR ANGULAR IN mm.</text>
<text x="558.6" y="253.9">UNSPECIFIED TOL.(FAB)</text>
<text x="560.7" y="256.3">FOR LINEAR IN mm.</text>
<text x="558.7" y="292.3">UNSPECIFIED TOL.(M/C)</text>
<text x="559.6" y="294.7">FOR ANGULAR IN mm.</text>
<text x="558.7" y="313.7">UNSPECIFIED TOL.(M/C)</text>
<text x="560.6" y="316.1">FOR LINEAR IN mm.</text>
</g>
</svg>
